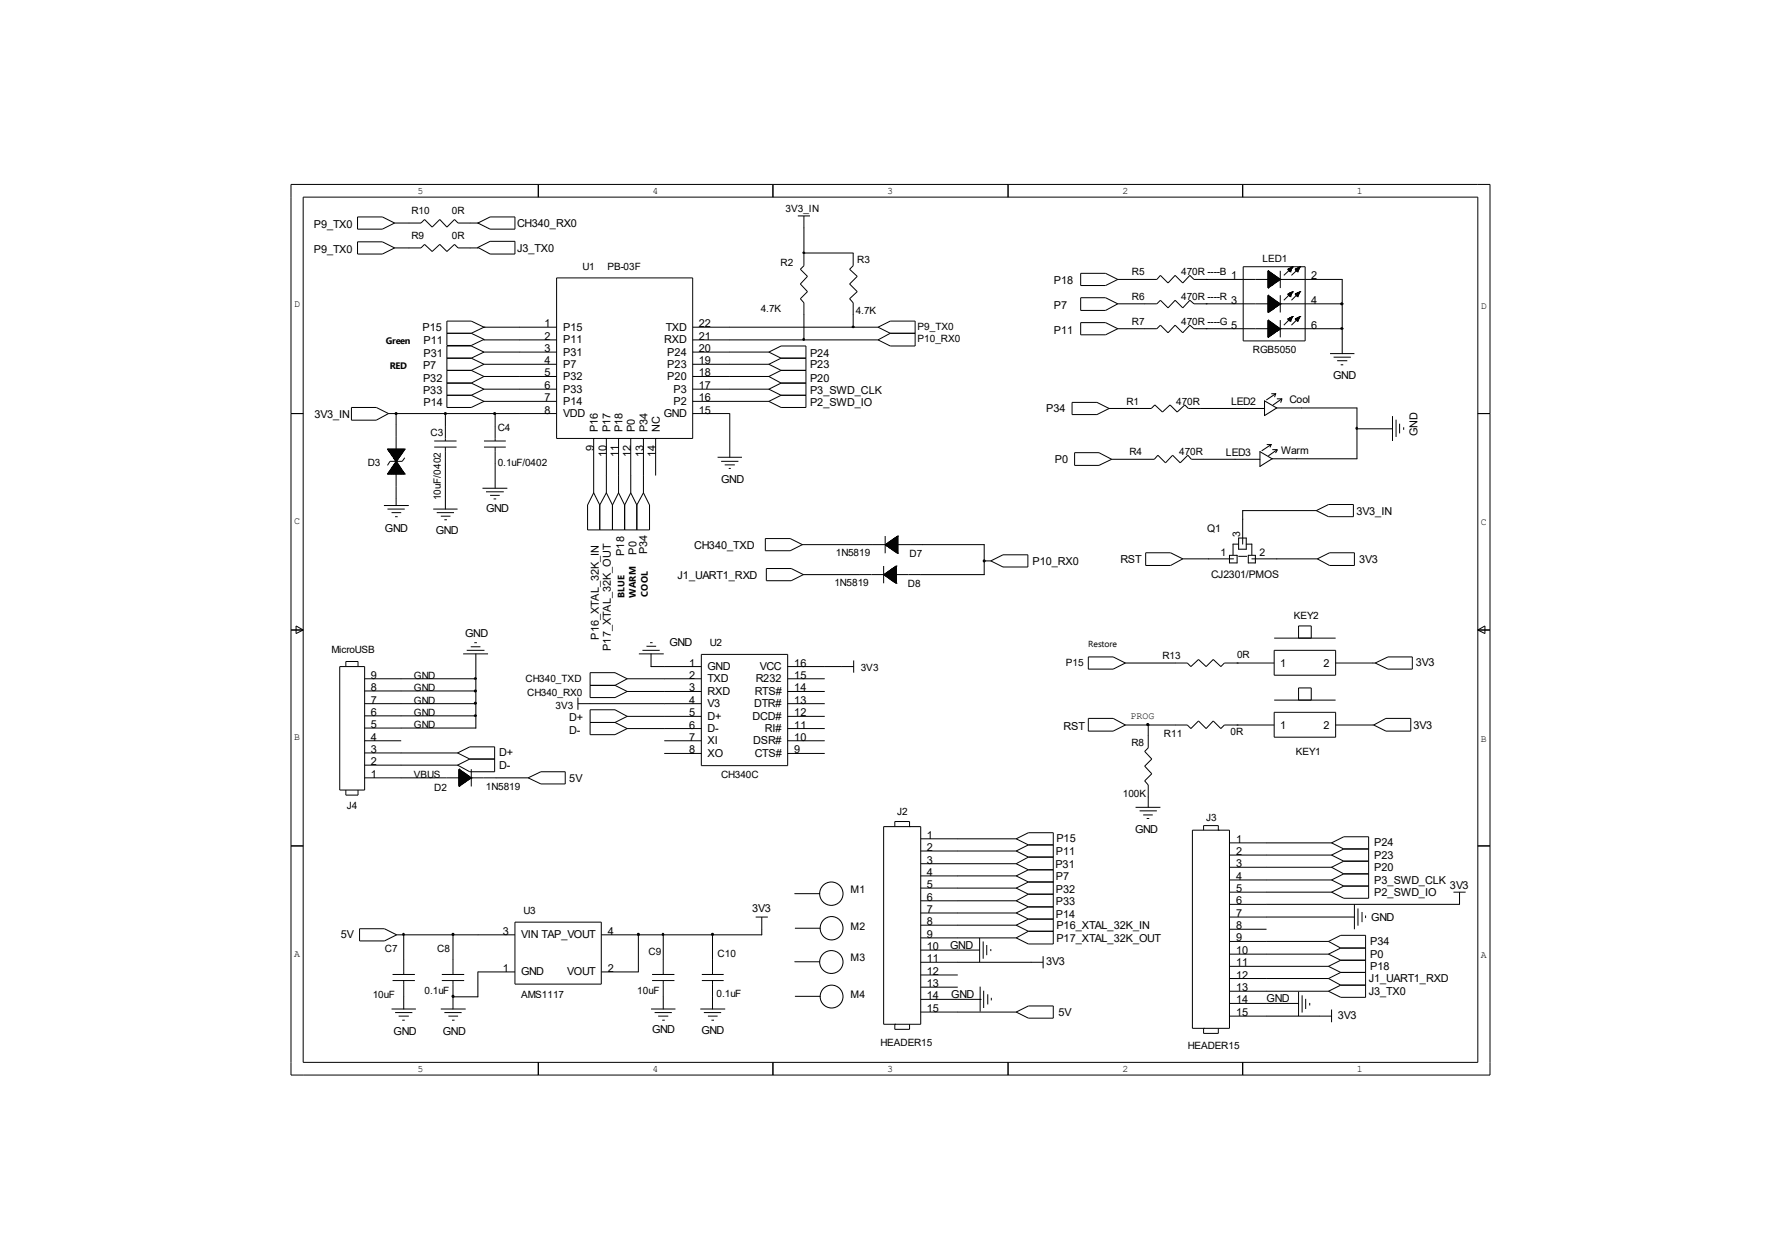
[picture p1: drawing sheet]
<svg xmlns="http://www.w3.org/2000/svg" width="297mm" height="210mm" viewBox="0 0 297 210" stroke-linecap="round" stroke-linejoin="round" font-family="sans-serif">
<g fill="none" stroke="#000" stroke-width=".17">
<path d="M48.5 30.7h199.9v148.5h-199.9zM50.5 32.9h195.9v144.1h-195.9zM59.6 36.2h4.2l2 1-2 1h-4.2zM65.8 37.2h4.4l.6-.6 1.3 1.2 1.2-1.2 1.2 1.2 1.3-1.2 .6 .6h3.3M79.7 37.2h.1M79.7 37.2l2-1h4.2v2h-4.2zM89.7 30.7v2.2M128.9 30.7v2.2M133 36h2M134 36v8.3l-.6 .6 1.2 1.2-1.2 1.2 1.2 1.3-1.2 1.2 .6 .7v6.1M168.1 30.7v2.2M207.2 30.7v2.2"/>
<path d="M59.6 40.3h4.2l2 1-2 1h-4.2zM74.5 55.5h4.1M74.5 59.7h4.1M78.6 55.5l2.1 1.1M78.6 59.7l2.1 1M79.7 41.2v.1h-3.3l-.6-.6-1.3 1.2-1.2-1.2-1.2 1.2-1.3-1.2-.6 .6h-4.4M79.7 41.2l2-1h4.2v2.1h-4.2zM80.7 54.5h.1M80.7 54.5h12.1M80.7 56.6h12.1M80.7 58.7h12.1M80.7 54.5l-2.1-1h-4.1v4.1h4.1l2.1-1"/>
<path d="M80.7 58.7l-2.1-1h-4.1v10.2h4.1l2.1-1M80.7 54.5l-2.1 1M80.7 58.7l-2.1 1M92.8 46.3h22.7v26.8h-22.7zM128.2 58.7l2-1h4.2v10.2h-4.2l-2-1M128.2 58.7l2 1M128.2 58.7h-12.7M130.2 59.7h4.2M130.2 59.7l-2 1M134 42.2h.1M134 42.2h8.2v2.1l-.6 .6 1.3 1.2-1.3 1.2 1.3 1.3-1.3 1.2 .6 .7v4M146.4 54.5h-30.9"/>
<path d="M146.4 56.6h-30.9M146.4 54.5l2-1h4.2v4.2h-4.2l-2-1.1M146.4 54.5l2 1M148.4 55.5h4.2M148.4 55.5l-2 1.1M180.2 45.6h4.1l2.1 1-2.1 1h-4.1zM180.2 49.6h4.1l2.1 1-2.1 1.1h-4.1zM180.2 53.8h4.1l2.1 1-2.1 1h-4.1zM186.4 54.8h6.5l.6-.6 1.2 1.3 1.2-1.3 1.3 1.3 1.2-1.3 .7 .6h24.7M186.4 46.6h6.5l.6-.7 1.2 1.3 1.2-1.3 1.3 1.3 1.2-1.3 .7 .7h24.7v12.3M186.4 50.6h6.5l.6-.6 1.2 1.3 1.2-1.3 1.3 1.3 1.2-1.3 .7 .6h24.7M201.1 54.8h.1"/>
<path d="M201.1 50.6h.1M201.1 46.6h.1M207.3 44.4h10.3v12.4h-10.3zM211.4 48h.1M211.4 45.1h.1M211.4 52.1h.1M211.4 49.3h.1M211.4 49.2h.1M211.4 56.2h.1M211.4 53.4h.1M211.4 53.3h.1M211.4 45.8h1v1.4"/>
<path d="M211.4 50h1v1.4M211.4 54h1v1.5h-1M211.4 46.3h1.7v.5M211.4 54.5h1.7v.5M211.4 45.3h.3v2.5M211.4 45.2h.2v2.6M211.4 45.1v2.9M211.4 49.2v2.9M211.4 53.3v2.9M211.4 45.1l2 1.5M211.4 47.8h.3M211.4 47.7h.5"/>
<path d="M211.4 47.5h.9M211.4 45.7h.9v1.7h-.9M211.4 47.3h1M211.4 45.9h1.1v1.3h-1.1M211.4 47.2h1.2M211.4 47.1h1.4M211.4 47h1.5M211.4 46.9h1.6M211.4 46.8h1.8M211.4 46.7h1.9M211.4 46.7h2M211.4 46.5h2v.2"/>
<path d="M211.4 46.4h1.9v.3M211.4 46.2h1.6v.6M211.4 46.1h1.5v.8M211.4 46.1h1.4v.9M211.4 46h1.3v1.1M211.4 45.6h.8v1.9M211.4 45.6h.7v1.9M211.4 45.5h.5v2.1M211.4 45.4h.4v2.3M211.4 49.3h.1v2.7M211.4 53.4h.1v2.7M211.4 49.4h.2v2.6"/>
<path d="M211.4 53.5h.3v2.5M211.4 49.4h.4v2.4M211.4 49.5h.4v2.3M211.4 53.6h.4v2.4h-.4M211.4 53.7h.5v2.2M211.4 49.6h.6v2.1h-.6M211.4 53.8h.6v2M211.4 49.7h.7v1.9M211.4 53.8h.8v1.9M211.4 49.8h.9v1.8h-.9M211.4 53.9h.9v1.7M211.4 50h1.1v1.3"/>
<path d="M211.4 54.1h1.1v1.4M211.4 54.2h1.2v1.2M211.4 50.1h1.3v1.1M211.4 54.3h1.3v1M211.4 50.2h1.4v.9M211.4 54.4h1.5v.8M211.4 50.3h1.5v.8M211.4 50.4h1.6v.6M211.4 50.5h1.8v.3M211.4 54.6h1.8v.3M211.4 50.5h2v.2M211.4 54.7h2v.2"/>
<path d="M211.4 49.2l2 1.4M211.4 52h.3M211.4 51.9h.4M211.4 51.8h.5M211.4 51.6h.8M211.4 51.5h1M211.4 51.4h1.1M211.4 51.3h1.2M211.4 51.2h1.4M211.4 51.1h1.5M211.4 51.1h1.6M211.4 51h1.7"/>
<path d="M211.4 50.9h1.9M211.4 50.8h2M211.4 50.7h2M211.4 49.9h.9M211.4 53.3l2 1.5M211.4 56h.4M211.4 55.9h.6M211.4 55.8h.7M211.4 55.7h.9M211.4 55.6h.9M211.4 55.5h1.2M211.4 55.4h1.3"/>
<path d="M211.4 55.3h1.4M211.4 55.2h1.6M211.4 55.1h1.6M211.4 55h1.9M211.4 54.9h2M211.5 45.2v2.7h-.1M211.6 53.5v2.6h-.2M211.7 49.4v2.5M211.8 45.4v2.4h-.4M211.8 53.6v2.4M211.9 49.6v2.1M212 45.6v2h-.6"/>
<path d="M212.1 53.8v1.9M212.2 49.8v1.8M212.3 45.8v1.4M212.3 50v1.4M212.3 54v1.5M212.6 46v1.1M212.6 50.1v1.1M212.8 54.4v.8M212.9 46.1v.9M212.9 50.3v.8M213 54.5v.5M213.1 50.5v.4"/>
<path d="M213.2 46.4v.3M213.3 50.5v.3M213.3 54.7v.2M213.4 54.8h.1M213.4 46.6h.1M213.4 50.6h.1M213.4 45.1v2.9M213.4 49.2v2.9M213.4 53.3v2.9M213.4 46.6l-2 1.4M213.4 50.6l-2 1.5M213.4 54.8l-2 1.4"/>
<path d="M214.7 44.9h.1M214.7 49h.1M214.7 53.2h.1M214.7 44.9l.4 .4M214.7 44.9h.7M214.7 49v.1M214.7 49l.4 .4M214.7 49h.7M214.7 53.2l.4 .3M214.7 53.2h.6M214.8 53.1v.2M214.9 49.2h.3"/>
<path d="M214.9 53.3h.3M215 48.9v.5M215 53v.5M215.1 44.7v.6M215.1 49.4h.1M215.1 45.3h.1M215.1 53.5h.1M215.1 44.6v.7M215.1 48.8v.6M215.1 52.9v.6M215.2 48.8v.5h-.2M215.2 52.8v.6h-.2"/>
<path d="M215.3 44.7l-1.3 1.2M215.3 44.5v.5h-.6v-.1M215.3 48.7v.4h-.5M215.3 48.8l-1.3 1.2M215.3 52.9l-1.3 1.3M215.4 52.7v.4h-.7v.2M215.4 48.9h-.5v.4M215.4 53h-.5v.4M215.5 44.5h.1M215.5 44.4h.1M215.5 48.7h.1M215.5 48.6h.1"/>
<path d="M215.5 52.7h.1M215.5 44.4l-.8 .5M215.5 44.4l-.4 .9M215.5 44.7h-.5v.5h.2M215.5 44.4v.2h-.3v.5h-.3v-.3M215.5 44.5l-.1 .3h-.6v.2h.5M215.5 48.7l-.1 .2h-.6v.3M215.5 48.6v.2h-.4v.6M215.5 52.7v.2h-.4v.6M215.5 52.8h-.2v.5h-.5M215.5 48.6l-.8 .4M215.5 48.6l-.4 .8"/>
<path d="M215.5 52.7l-.8 .5M215.5 52.7l-.4 .8M215.9 44.9h.1M215.9 49h.1M215.9 53.2h.1M215.9 44.9l.4 .4M215.9 49l.4 .4M215.9 53.1h.7M215.9 53.2l.4 .3M216 45h.6M216 44.9v.1M216 49v.1h.5"/>
<path d="M216 53.1v.2h.5M216.2 45.1h.3M216.2 44.8v.4M216.3 45.3h.1M216.3 49.4h.1M216.3 53.5h.1M216.3 44.7v.6M216.4 48.8v.6h-.2v-.5M216.4 52.9v.6h-.2v-.5M216.5 44.6v.4h-.4M216.5 48.8v.4h-.4v-.3h.5M216.6 44.7l-1.3 1.2"/>
<path d="M216.6 52.8v.4h-.7M216.6 48.8l-1.3 1.2M216.6 52.9l-1.3 1.3M216.7 44.8h-.6v.3M216.7 44.5v.2h-.5v.6M216.7 48.7v.2h-.5v.4h.2M216.7 52.9h-.4v.6M216.7 44.4h.1M216.7 48.6h.1M216.7 52.7h.1M216.7 52.7l-.2 .1v.5h-.4v-.2M216.7 44.6h-.3v.6h-.2"/>
<path d="M216.7 44.4l-.1 .1v.4h-.7M216.7 44.4l-.8 .5M216.7 44.4l-.4 .9M216.7 52.7v.3h-.5v.4h.2M216.7 48.8h-.4v.6M216.7 48.6l-.1 .1v.3h-.7M216.7 48.6l-.8 .4M216.7 48.6l-.4 .8M216.7 52.7l-.8 .5M216.7 52.7l-.4 .8M221.7 58.9h4.1M222.3 59.5h2.9"/>
<path d="M223.8 50.6h.1M223.8 54.8h.1M48.5 68.9h2M58.6 67.9h4.1l2.1 1-2.1 1.1h-4.1zM64.6 74.8h.1M64.6 79h.1M64.6 74.8l1.4 2.1M64.6 74.8h2.9M64.6 79h2.9M64.7 74.8v.2h2.7v-.2M64.7 78.8v.2M64.7 78.9h2.8v.1"/>
<path d="M64.8 68.9h28M64.8 74.8v.3h2.6M64.8 78.7v.3M64.8 78.8h2.6v.2M64.9 74.8v.5h2.4M64.9 78.6v.4M64.9 78.7h2.4v.3M64.9 78.7h2.4M64.9 74.8v.6h2.3M64.9 78.5v.5M64.9 78.6h2.3v.4M65 74.8v.6h2.1"/>
<path d="M65 78.5h2.1M65.1 74.8v.8h2v-.8M65.1 75.5h2M65.1 78.2v.8M65.1 78.3h2v.7M65.2 74.8v.9h1.7M65.2 78.2h1.8v.8M65.3 74.8v1.1h1.6M65.3 79v-.9h1.6v.9M65.4 74.8v1.2h1.3v-1.2M65.4 75.9h1.4M65.4 77.8v1.2"/>
<path d="M65.4 78h1.4M65.4 77.9h1.3M65.4 74.8v1.3M65.4 79v-1.2h1.3v1.2M65.5 74.8v1.4h1.1M65.5 77.6v1.4M65.5 77.7h1.1M65.6 74.8v1.6h.9v-1.6M65.6 77.5v1.5M65.6 77.6h.9v1.4M65.6 77.6h.9M65.7 76.5h.8"/>
<path d="M65.7 74.8v1.7M65.7 77.5h.8M65.8 74.8v1.8h.5v-1.8M65.8 77.2v1.8M65.8 77.3h.6v1.7M65.9 76.7h.4M65.9 74.8v2M65.9 77.2h.4M66 76.8h.2M66 74.8v2.1M66 68.9v15.3M66 76.9h.1"/>
<path d="M66 77h.1M66 76.9l1.5 2.1M66 76.9l-1.4 2.1M66.1 77h-.1v2M66.1 74.8v4.2M66.2 77.1h-.3v1.9M66.2 74.8v1.9M66.2 77v2M66.3 77.1v1.9M66.4 74.8v1.7h-.6M66.4 77.4h-.7v1.6M66.5 77.4v1.6"/>
<path d="M66.5 74.8v1.5h-.9M66.6 74.8v1.3h-1.1M66.6 77.6v1.4M66.8 74.8v1.1M66.8 77.9v1.1M66.9 74.8v1h-1.6M66.9 78.1h-1.7v.9M67 74.8v.8M67.1 78.4h-2.1v.6M67.1 74.8v.6M67.1 78.4v.6M67.2 74.8v.5"/>
<path d="M67.3 74.8v.4h-2.5M67.5 74.8h.1M67.5 79h.1M67.5 76.3l-.4 .6h-2.1l-.4 .7M67.5 74.8l-1.5 2.1M67.5 74.8v.1h-2.9M72.4 74.5h3.7M72.4 73.5h3.7M74.3 68.9v4.6M74.3 74.5v10.3M74.5 61.7h4.1M74.5 63.8h4.1"/>
<path d="M74.5 65.9h4.1M78.6 61.7l2.1 1M78.6 63.8l2.1 1.1M78.6 65.9l2.1 1M80.7 60.7h12.1M80.7 62.7h12.1M80.7 64.9h12.1M80.7 66.9h12.1M80.7 74.5h3.6M80.7 73.5h3.6M80.7 60.7l-2.1 1M80.7 62.7l-2.1 1.1"/>
<path d="M80.7 64.9l-2.1 1M82.5 68.9v4.6M82.5 74.5v6.9M99 73.1v9M101.1 73.1v9M103.1 73.1v9M105.2 73.1v9M107.3 73.1v9M109.3 73.1v6.1M115.5 68.9h6.2v7.3M119.6 76.2h4.1M120.2 76.9h2.9"/>
<path d="M120.8 77.5h1.7M121.5 78.1h.3M128.2 64.9l2 1M128.2 62.7l2 1.1M128.2 60.7l2 1M128.2 60.7h-12.7M128.2 62.7h-12.7M128.2 64.9h-12.7M128.2 66.9h-12.7M130.2 61.7h4.2M130.2 63.8h4.2M130.2 65.9h4.2"/>
<path d="M130.2 65.9l-2 1M130.2 63.8l-2 1.1M130.2 61.7l-2 1M178.7 67.1h4.2l2 1-2 1h-4.2zM179.2 75.4h4l2.1 1.1-2.1 1.1h-4zM184.9 68.1h7l.6-.6 1.3 1.2 1.3-1.2 1.2 1.2 1.2-1.2 .6 .6h12.7M185.3 76.5h7.1l.6-.6 1.3 1.2 1.2-1.2 1.3 1.2 1.2-1.2 .6 .6h11.5M210.1 75.3l2 1.2-2 1.2zM210.8 66.8l2.1 1.2-2.1 1.3zM211.2 74.1h.7M211.9 74.1l-1.5 1M211.9 74.1l-.1 .4"/>
<path d="M212 65.6h.7M212.2 74.9h.7M212.7 65.6l-1.5 1M212.7 65.6l-.2 .5M212.9 68h13.3v8.5h-14.1M212.9 66.5h.8l-1.4 1M212.9 74.9l-1.4 1M212.9 75l-.2 .4M213.7 66.5l-.2 .6M222.9 60.1h1.7M223.5 60.8h.4M226.2 71.5h6"/>
<path d="M232.2 69.3v4.2M232.7 69.9v2.9M233.3 70.6v1.6M234 71.2v.4M246.4 68.9h2M64 84.2h4.2M64.6 84.8h2.9M65.3 85.4h1.6M65.9 86.1h.4M72.2 84.8h4.1M72.8 85.4h2.9M73.5 86h1.6"/>
<path d="M74.1 86.6h.4M80.4 81.4h4.2M81 82h3M81.7 82.5h1.6M82.3 83.1h.4M99 82.1l-1 2.1v4.1h10.3v-4.1l-1-2.1M99 82.1l1 2.1M100 84.2v4.1M101.1 82.1l-1.1 2.1M101.1 82.1l1 2.1M102.1 84.2v4.1M103.1 82.1l-1 2.1"/>
<path d="M103.1 82.1l1 2.1M104.1 84.2v4.1M105.2 82.1l1 2.1M105.2 82.1l-1.1 2.1M106.2 84.2v4.1M107.3 82.1l-1.1 2.1M127.6 89.7h4.1l2.1 1.1-2.1 1h-4.1zM127.8 94.7h4.1l2 1.1-2 1h-4.1zM133.8 90.8h30.3v5h-30.2M147.3 95.8h.1M147.3 94.3v2.9M147.3 95.8l2.1 1.4"/>
<path d="M147.4 95.8h.1M147.4 95.7v.1h2M147.5 95.9h1.9M147.6 90.8h.1M147.6 89.3v2.9M147.6 90.8l2.1 1.4M147.6 90.8h2.1M147.7 90.9h2M147.7 90.7v.1M147.7 95.5v.5h1.7M147.7 96.1h1.7M147.9 90.5v.5"/>
<path d="M147.9 95.3v.9h1.5M148 91.1h1.7M148 95.2v1.1h1.4M148 95.3h1.4M148.2 91.2h1.5M148.3 90.3v1M148.3 95.1v1.3h1.1M148.3 90.2v1.2h1.4M148.3 90.3h1.4M148.3 95v1.5h1.1M148.3 95.1h1.1M148.4 96.6h1"/>
<path d="M148.5 90.1v1.3h1.2M148.5 94.9v1.7M148.6 90v1.5h1.1M148.6 90.1h1.1M148.6 94.8v1.9h.8M148.6 94.9h.8M148.7 91.6h1M148.7 94.7v2.1h.7M148.7 94.8h.7M148.8 89.8v1.9h.9M148.8 94.7v2.2h.6M148.9 89.7v2.1h.8"/>
<path d="M148.9 89.8h.8M148.9 94.6v2.3h.5M148.9 94.7h.5M149.1 89.7v2.2h.6M149.2 89.6v2.3h.5M149.2 94.5v2.5M149.2 89.7h.5M149.3 94.4v2.7h.1M149.4 94.4h.1M149.4 97.2h.1M149.4 94.3h.1M149.4 95.6h-1.8v.3"/>
<path d="M149.4 89.5v2.6h.3M149.4 95.5h-1.7v.5M149.4 95.4h-1.6v.7M149.4 95.2h-1.3v1.1M149.4 95.2h-1.2v1.2h1.2M149.4 95h-1v1.5M149.4 94.7h-.6v2.1M149.4 94.6h-.4v2.3M149.4 94.5h-.3v2.5h.3M149.4 94.3v2.9M149.4 94.3l-2.1 1.5M149.4 95.7h-1.9v.1"/>
<path d="M149.5 89.4v2.7M149.6 89.4h.1M149.7 92.2h.1M149.7 89.3h.1M149.7 89.3v2.9M149.7 89.3l-2.1 1.5M149.7 89.3h-.1v2.9h.1M149.7 89.5h-.3v2.5h.3M149.7 90.3h-1.5v1h1.5M149.7 90.6h-1.9v.4h1.9M149.7 90.7h-2v.2M149.7 90.5h-1.7v.5"/>
<path d="M149.7 90.4h-1.6v.7M149.7 90.2h-1.3v1.2M149.7 90h-1v1.5M149.7 89.9h-.9v1.7M149.7 89.7h-.7v2.1M149.7 89.6h-.4v2.3M164.1 93.5h1.1M165.2 93.5l2-1h4.2v2h-4.2zM191 92.1h4.2l2 1-2 1.1h-4.2zM197.2 93.1h8.5M205 92.5h1.2v1.3h-1.2zM206.5 89.7h1.3v1.8h-1.3z"/>
<path d="M206.5 90.7h-.9v1.8M206.5 92.7h1.4M207.8 90.7h.9v1.8M208.1 92.5h1.2v1.3h-1.2zM208.7 93.1h10.9M219.5 85.1h-12.3v5.6M219.5 85.1l2-1h4.1v2h-4.1zM219.6 93.1l2.1-1h4.1v2.1h-4.1zM48.5 105h2M49.4 104.3l1.1 .7-1.1 .6zM56.6 111.1h4.2v20.6h-4.2zM57.7 111.1v-.9h2v.9"/>
<path d="M77.2 109h4.2M77.8 108.4h3M78.5 107.8h1.6M79.1 107.1h.4M79.3 113.1h-18.5M79.3 117.3h-18.5M79.3 109v12.3h-18.5M79.3 119.3h-18.5M79.3 115.1h-18.5M96.4 117.3h20.5M96.4 116.2v2.1M98.4 114.2h4.1"/>
<path d="M102.5 114.2l2.1 1M104.6 113.1h12.3M104.6 115.2h12.3M104.6 119.4h12.3M104.6 113.1l-2.1-1h-4.1v4.1h4.1l2.1-1M104.6 119.4l-2.1-1.1h-4.1v4.1h4.1l2.1-1M104.6 113.1l-2.1 1.1M104.6 119.4l-2.1 1M106.5 109h4.2M107.1 108.4h2.9M107.8 107.7h1.6M108.4 107.1h.4"/>
<path d="M108.5 109v2.1h8.4M116.9 109.1h14.4v18.5h-14.4zM131.3 111.1h11M131.3 113.1h6.2M131.3 115.2h6.2M131.3 117.3h6.2M131.3 119.4h6.2M142.3 110.1v2M181.4 109.5h4.2l2 1-2 1h-4.2zM181.4 119.7h4.2l2 1.1-2 1h-4.2zM187.6 110.5h10.4l.5 .6 1.3-1.2 1.3 1.2 1.2-1.2 1.2 1.2 .6-.6h8.3M206.2 110.5h.1"/>
<path d="M212.4 108.4h10.3v4.1h-10.3zM212.4 118.7h10.3v4.2h-10.3zM212.4 106.3h10.3M212.4 116.7h10.3M216.5 106.3v-2h2.1v2M216.5 116.7v-2.1h2.1v2.1M229.3 110.5l2.1-1h4.1v2h-4.1zM229.3 110.5h-6.6M246.4 105h2M246.4 105l1.2-.7v1.3zM57.7 131.7v.8h2v-.8M60.8 123.4h6.1"/>
<path d="M76.3 127.5h-15.5M76.3 125.5h-15.5M76.3 125.5l2-1h4.2v4.1h-4.2l-2-1.1M76.3 125.5l2 1M76.5 131.1h.1M76.5 131h.1M76.5 128.3h.1M76.5 128.2h.1M76.5 128.2v2.9M76.5 128.2l2.1 1.4M76.5 130.8h.4M76.5 128.5h.5v2.2h-.5"/>
<path d="M76.5 130.6h.6M76.5 128.6h.7v2h-.7M76.5 130.5h.9M76.5 130.4h1M76.5 128.9h1.1v1.4h-1.1M76.5 130.2h1.2M76.5 129h1.3v1.1h-1.3M76.5 129.2h1.5v.8h-1.5M76.5 130h1.6M76.5 129.4h1.7v.5h-1.7M76.5 129.8h1.9M76.5 129.7h2"/>
<path d="M76.5 129.5h2v.1M76.5 129.5h1.8v.3M76.5 129.3h1.6v.6M76.5 129.1h1.4v.9M76.5 128.9h1.1v1.4M76.5 128.8h.9v1.6M76.5 128.7h.7M76.5 128.4h.4v2.3M76.5 128.4h.3v2.4M76.5 128.3h.1v2.6M76.7 128.4v2.5h-.2M77 128.6v2"/>
<path d="M77.1 128.6v2M77.3 128.8v1.7M77.5 128.9v1.4M77.7 129v1.1M78.1 129.3v.7M78.3 126.5h4.2M78.3 126.5l-2 1M78.4 129.5v.2M78.5 129.6h.1M78.6 129.6h.1M78.6 128.2v2.9M78.6 129.6l-2.1 1.5"/>
<path d="M88.1 129.6h-27.3M88.1 129.6l2.1-1h4v2h-4zM98.4 120.4h4.1M102.5 120.4l2.1 1M104.6 121.4h12.3M110.7 123.4h6.2M110.7 125.6h6.2M131.3 121.4h6.2M131.3 123.4h6.2M131.3 125.6h6.2M147.3 137.8h6.2v32.9h-6.2zM149.2 137.8v-.9h2.4v.9"/>
<path d="M151.6 137.8h.1M169.4 139.8h-15.9M169.4 139.8l2-1h4.2v18.5h-4.2l-2-1M169.4 139.8l2 1M187.6 120.8h10.4l.5 .6 1.3-1.3 1.3 1.3 1.2-1.3 1.2 1.3 .6-.6h8.3M189.3 134.5h4.2M190 135.1h2.9M190.6 135.8h1.6M191.2 136.4h.4M191.4 120.8h.1M191.4 120.8v3.8l-.6 .6 1.2 1.3-1.2 1.2 1.2 1.2-1.2 1.2 .6 .7v3.7M198.8 138.3h6.2v33.1h-6.2z"/>
<path d="M200.7 138.3v-.7h2.4v.7M203.1 138.3h.1M206.2 120.8h.1M229 120.8h-6.3M229 120.8l2.1-1.1h4.1v2.1h-4.1zM48.5 141h2M59.9 154.8h4.2l2 1-2 1h-4.2zM66.1 155.8h19.8M67.3 155.8v6.6M75.5 155.8v6.6M85.9 153.7h14.3v10.3h-14.3zM106.4 155.8h.1"/>
<path d="M106.4 155.8v6.2h-6.2M110.6 155.8v6.6M118.8 155.8v6.6M126 152.8h2M127 152.8v3h-26.8M132.5 148.9h4.2M132.6 154.7h4.1M163.3 158.3h-9.8M163.3 156.3v4.1M163.9 156.9v2.9M164.5 157.5v1.7M165.2 158.2v.3"/>
<path d="M169.4 141.8h-15.9M169.4 143.9h-15.9M169.4 146h-15.9M169.4 148h-15.9M169.4 150.1h-15.9M169.4 152.1h-15.9M169.4 154.2h-15.9M169.4 156.3h-15.9M169.4 141.8l2 1M169.4 143.9l2 1M169.4 146l2 1M169.4 148l2 1"/>
<path d="M169.4 150.1l2 1M169.4 152.1l2 1.1M169.4 154.2l2 1M171.4 140.8l-2 1M171.4 140.8h4.2M171.4 142.8h4.2M171.4 142.8l-2 1.1M171.4 144.9h4.2M171.4 144.9l-2 1.1M171.4 147h4.2M171.4 147l-2 1M171.4 149h4.2"/>
<path d="M171.4 149l-2 1.1M171.4 151.1h4.2M171.4 151.1l-2 1M171.4 153.2h4.2M171.4 153.2l-2 1M171.4 155.2h4.2M171.4 155.2l-2 1.1M173.9 159.3v2.1M205 154.9h6.2M221.5 156.9h-16.5M221.5 159h-16.5M221.5 156.9l2-1h4.2v10.3h-4.2l-2-1"/>
<path d="M221.5 159l2 1M221.5 156.9l2 1.1M222 140.5h-17M222 142.5h-17M222 144.5h-17M222 146.6h-17M222 148.7h-17M222 140.5l2-1.1h4.2v10.3h-4.2l-2-1M222 146.6l2 1.1M222 144.5l2 1.1M222 142.5l2 1M222 140.5l2 1"/>
<path d="M223.5 158l-2 1M223.5 158h4.2M224 147.7l-2 1M224 147.7h4.2M224 145.6l-2 1M224 145.6h4.2M224 143.5l-2 1M224 143.5h4.2M224 141.5l-2 1M224 141.5h4.2M225.8 152.8h-20.8M225.8 150.7v4.2"/>
<path d="M226.4 151.4v2.9M227.1 152v1.7M227.7 152.6v.4M242.3 148.7h2M243.3 148.7v2h-38.3M246.4 141h2M65.3 168.1h4M65.4 163.4h3.8M65.4 162.4h3.8M65.9 168.7h2.8M66.5 169.3h1.7M67.1 170h.4"/>
<path d="M67.3 163.4v4.7M73.5 168.1h4.1M73.7 163.4h3.7M73.7 162.4h3.7M74.1 168.7h2.9M74.8 169.3h1.6M75.4 170h.4M75.5 166.1h.1M75.5 163.4v4.7M85.9 162h-6.2v4.1h-4.2M89.7 177v2.2M108.5 168.1h4.1"/>
<path d="M108.7 163.4h3.7M108.7 162.4h3.7M109.1 168.7h2.9M109.7 169.3h1.7M110.4 170h.4M110.6 163.4v4.7M116.8 168.1h4.1M117 163.4h3.6M117 162.4h3.6M117.3 168.7h2.9M118 169.3h1.6M118.6 170h.4"/>
<path d="M118.8 163.4v4.7M128.9 177v2.2M132.5 160.3h4.2M132.6 166h4.1M149.2 170.7h.1M149.2 170.7v.8h2.4v-.8M153.5 160.4h20.4M153.5 162.5h6.2M153.5 164.5h6.2M163.4 166.5h.1M163.4 166.5h-9.9M163.4 164.4v4.2"/>
<path d="M164 165.1v2.9M164.7 165.7v1.7M165.3 166.3v.4M168.1 177v2.2M169.4 168.7h-15.9M169.4 168.7l2-1.1h4.2v2.1h-4.2zM200.7 171.4h.1M200.7 171.4v.8h2.4v-.8M205 169.3h17M207.2 177v2.2M216.5 167.2h-11.5M216.5 165.3v4"/>
<path d="M217.1 165.9v2.8M217.7 166.5v1.6M218.4 167.1v.5M221.5 161h-16.5M221.5 163.1h-16.5M221.5 165.2h-16.5M221.5 163.1l2 1.1M221.5 161l2 1.1M222 168.2v2.1M223.5 164.2l-2 1M223.5 164.2h4.2M223.5 162.1l-2 1"/>
<path d="M223.5 162.1h4.2M223.5 160l-2 1M223.5 160h4.2"/>
<circle cx="138.6" cy="148.9" r="1.95"/>
<circle cx="138.6" cy="154.7" r="1.93"/>
<circle cx="138.6" cy="160.3" r="1.93"/>
<circle cx="138.6" cy="166.1" r="1.9"/>
</g>
<g fill="#000" stroke="#000" stroke-width=".17">
<path d="M133.9 56.4h.2l-.1 .3z" fill-rule="evenodd"/>
<path d="M142.1 54.4l.3 .1-.2 .1h-.1z" fill-rule="evenodd"/>
<path d="M223.6 54.6l.3 .1-.2 .2-.1-.1z" fill-rule="evenodd"/>
<path d="M226.1 71.3h.2l-.1 .2z" fill-rule="evenodd"/>
<path d="M79.1 113l.3 .1-.2 .1h-.1z" fill-rule="evenodd"/>
<path d="M79.1 119.2l.3 .1-.2 .1-.1-.1z" fill-rule="evenodd"/>
<path d="M67.2 155.6h.2l-.1 .3z" fill-rule="evenodd"/>
<path d="M110.4 155.6h.2l-.1 .3z" fill-rule="evenodd"/>
<circle cx="134" cy="42.1" r=".13"/>
<circle cx="223.7" cy="50.6" r=".17"/>
<circle cx="66" cy="68.9" r=".17"/>
<circle cx="74.3" cy="68.9" r=".17"/>
<circle cx="82.5" cy="68.9" r=".17"/>
<circle cx="164.1" cy="93.5" r=".17"/>
<circle cx="79.2" cy="117.2" r=".17"/>
<circle cx="79.2" cy="115.1" r=".17"/>
<circle cx="191.3" cy="120.7" r=".17"/>
<circle cx="75.5" cy="155.7" r=".17"/>
<circle cx="106.4" cy="155.7" r=".17"/>
<circle cx="118.8" cy="155.7" r=".17"/>
<circle cx="75.5" cy="166" r=".17"/>
</g>
<g font-size="1.8">
<text x="52.3" y="38">P9_TX0</text>
<text x="86.2" y="37.8">CH340_RX0</text>
<text x="86.2" y="42">J3_TX0</text>
<text x="52.3" y="42.2">P9_TX0</text>
<text x="175.7" y="47.4">P18</text>
<text x="205.2" y="46.6">1</text>
<text x="218.6" y="46.6">2</text>
<text x="175.7" y="51.6">P7</text>
<text x="205.2" y="50.6">3</text>
<text x="218.6" y="50.6">4</text>
<text x="70.4" y="55.1">P15</text>
<text x="70.6" y="57.4">P11</text>
<text x="70.6" y="59.4">P31</text>
<text x="90.8" y="54.5">1</text>
<text x="90.8" y="56.6">2</text>
<text x="90.8" y="58.7">3</text>
<text x="93.9" y="55.1">P15</text>
<text x="93.9" y="57.2">P11</text>
<text x="93.9" y="59.3">P31</text>
<text x="110.7" y="57.2">RXD</text>
<text x="111" y="55.1">TXD</text>
<text x="111.3" y="59.3">P24</text>
<text x="116.5" y="58.7">20</text>
<text x="116.5" y="56.6">21</text>
<text x="116.5" y="54.5">22</text>
<text x="135" y="59.5">P24</text>
<text x="175.7" y="55.7">P11</text>
<text x="205.2" y="54.8">5</text>
<text x="218.6" y="54.8">6</text>
<text x="70.5" y="61.5">P7</text>
<text x="70.5" y="63.6">P32</text>
<text x="70.5" y="65.7">P33</text>
<text x="90.8" y="60.7">4</text>
<text x="90.8" y="62.7">5</text>
<text x="90.8" y="64.8">6</text>
<text x="93.9" y="61.3">P7</text>
<text x="93.9" y="63.3">P32</text>
<text x="93.9" y="65.4">P33</text>
<text x="111.3" y="63.3">P20</text>
<text x="111.3" y="61.3">P23</text>
<text x="112.3" y="65.4">P3</text>
<text x="116.5" y="64.8">17</text>
<text x="116.5" y="62.7">18</text>
<text x="116.5" y="60.7">19</text>
<text x="135" y="65.7">P3_SWD_CLK</text>
<text x="135" y="63.6">P20</text>
<text x="135" y="61.4">P23</text>
<text x="222.3" y="63.2">GND</text>
<text x="52.4" y="69.7">3V3_IN</text>
<text x="70.6" y="67.6">P14</text>
<text x="90.8" y="66.9">7</text>
<text x="90.8" y="68.9">8</text>
<text x="93.9" y="67.5">P14</text>
<text x="93.9" y="69.5">VDD</text>
<text x="110.7" y="69.5">GND</text>
<text x="112.3" y="67.5">P2</text>
<text x="116.5" y="68.9">15</text>
<text x="116.5" y="66.9">16</text>
<text x="135" y="67.7">P2_SWD_IO</text>
<text x="174.4" y="68.7">P34</text>
<text x="99" y="75.1" transform="rotate(-90 99 75.1)">9</text>
<text x="99.7" y="72" transform="rotate(-90 99.7 72)">P16</text>
<text x="101.1" y="76.1" transform="rotate(-90 101.1 76.1)">10</text>
<text x="101.8" y="72" transform="rotate(-90 101.8 72)">P17</text>
<text x="103.1" y="76.1" transform="rotate(-90 103.1 76.1)">11</text>
<text x="103.8" y="72" transform="rotate(-90 103.8 72)">P18</text>
<text x="105.2" y="76.1" transform="rotate(-90 105.2 76.1)">12</text>
<text x="105.8" y="72" transform="rotate(-90 105.8 72)">P0</text>
<text x="107.3" y="76.1" transform="rotate(-90 107.3 76.1)">13</text>
<text x="108" y="72" transform="rotate(-90 108 72)">P34</text>
<text x="109.3" y="76.1" transform="rotate(-90 109.3 76.1)">14</text>
<text x="110" y="72" transform="rotate(-90 110 72)">NC</text>
<text x="175.9" y="77.1">P0</text>
<text x="236.3" y="72.7" transform="rotate(-90 236.3 72.7)">GND</text>
<text x="120.2" y="80.4">GND</text>
<text x="64.2" y="88.6">GND</text>
<text x="72.6" y="89.1">GND</text>
<text x="81" y="85.3">GND</text>
<text x="226.2" y="85.8">3V3_IN</text>
<text x="104.1" y="92.6" transform="rotate(-90 104.1 92.6)">P18</text>
<text x="106.1" y="92.5" transform="rotate(-90 106.1 92.5)">P0</text>
<text x="107.9" y="92.4" transform="rotate(-90 107.9 92.4)">P34</text>
<text x="115.7" y="91.4">CH340_TXD</text>
<text x="172.1" y="94.2">P10_RX0</text>
<text x="186.8" y="93.8">RST</text>
<text x="226.6" y="93.8">3V3</text>
<text x="112.9" y="96.5">J1_UART1_RXD</text>
<text x="77.6" y="106.2">GND</text>
<text x="99.8" y="106.6" transform="rotate(-90 99.8 106.6)">P16_XTAL_32K_IN</text>
<text x="111.6" y="107.6">GND</text>
<text x="61.8" y="113.1">9</text>
<text x="101.9" y="108.5" transform="rotate(-90 101.9 108.5)">P17_XTAL_32K_OUT</text>
<text x="114.9" y="111.1">1</text>
<text x="114.9" y="113.1">2</text>
<text x="117.9" y="111.7">GND</text>
<text x="117.9" y="113.7">TXD</text>
<text x="126" y="113.7">R232</text>
<text x="126.7" y="111.7">VCC</text>
<text x="132.4" y="113.1">15</text>
<text x="132.4" y="111.1">16</text>
<text x="213.5" y="111.1">1</text>
<text x="220.6" y="111.1">2</text>
<text x="236.1" y="111">3V3</text>
<text x="61.8" y="119.3">6</text>
<text x="61.8" y="117.3">7</text>
<text x="61.8" y="115.1">8</text>
<text x="114.9" y="115.2">3</text>
<text x="114.9" y="117.3">4</text>
<text x="114.9" y="119.4">5</text>
<text x="117.9" y="115.8">RXD</text>
<text x="117.9" y="117.9">V3</text>
<text x="117.9" y="120">D+</text>
<text x="125.5" y="120">DCD#</text>
<text x="125.7" y="117.9">DTR#</text>
<text x="125.8" y="115.8">RTS#</text>
<text x="132.4" y="119.4">12</text>
<text x="132.4" y="117.3">13</text>
<text x="132.4" y="115.2">14</text>
<text x="61.8" y="125.5">3</text>
<text x="61.8" y="123.4">4</text>
<text x="61.8" y="121.3">5</text>
<text x="94.9" y="120.1">D+</text>
<text x="94.9" y="122.3">D-</text>
<text x="114.9" y="121.4">6</text>
<text x="114.9" y="123.4">7</text>
<text x="114.9" y="125.6">8</text>
<text x="117.9" y="122">D-</text>
<text x="117.9" y="124">XI</text>
<text x="125.6" y="124">DSR#</text>
<text x="127.5" y="122">RI#</text>
<text x="132.4" y="125.6">9</text>
<text x="132.4" y="123.4">10</text>
<text x="132.4" y="121.4">11</text>
<text x="177.3" y="121.7">RST</text>
<text x="213.5" y="121.4">1</text>
<text x="220.6" y="121.4">2</text>
<text x="235.6" y="121.4">3V3</text>
<text x="61.8" y="129.6">1</text>
<text x="61.8" y="127.5">2</text>
<text x="83.2" y="126.1">D+</text>
<text x="83.2" y="128.2">D-</text>
<text x="94.9" y="130.3">5V</text>
<text x="117.9" y="126.2">XO</text>
<text x="125.8" y="126.2">CTS#</text>
<text x="154.5" y="139.8">1</text>
<text x="154.5" y="141.8">2</text>
<text x="154.5" y="143.9">3</text>
<text x="176" y="142.5">P11</text>
<text x="176.1" y="140.4">P15</text>
<text x="189.2" y="138.8">GND</text>
<text x="206.1" y="140.5">1</text>
<text x="206.1" y="142.5">2</text>
<text x="229.1" y="143.2">P23</text>
<text x="229.1" y="141.1">P24</text>
<text x="154.5" y="146">4</text>
<text x="154.5" y="148">5</text>
<text x="175.9" y="144.7">P31</text>
<text x="176" y="146.7">P7</text>
<text x="176" y="148.8">P32</text>
<text x="206.1" y="144.5">3</text>
<text x="206.1" y="146.6">4</text>
<text x="206.1" y="148.7">5</text>
<text x="229.1" y="149.4">P2_SWD_IO</text>
<text x="229.1" y="147.2">P3_SWD_CLK</text>
<text x="229.1" y="145.2">P20</text>
<text x="241.7" y="148.2">3V3</text>
<text x="83.8" y="155.8">3</text>
<text x="101.4" y="155.8">4</text>
<text x="125.4" y="152.1">3V3</text>
<text x="154.5" y="150.1">6</text>
<text x="154.5" y="152.1">7</text>
<text x="154.5" y="154.2">8</text>
<text x="176" y="150.8">P33</text>
<text x="176" y="152.9">P14</text>
<text x="176.1" y="154.9">P16_XTAL_32K_IN</text>
<text x="206.1" y="150.7">6</text>
<text x="206.1" y="152.8">7</text>
<text x="206.1" y="154.9">8</text>
<text x="228.6" y="153.4">GND</text>
<text x="56.8" y="156.4">5V</text>
<text x="83.8" y="162">1</text>
<text x="86.9" y="156.4">VIN TAP_VOUT</text>
<text x="101.4" y="162">2</text>
<text x="154.5" y="156.3">9</text>
<text x="154.5" y="158.3">10</text>
<text x="154.5" y="160.4">11</text>
<text x="158.4" y="158.1">GND</text>
<text x="174.4" y="160.9">3V3</text>
<text x="176.1" y="157.1">P17_XTAL_32K_OUT</text>
<text x="206.1" y="156.9">9</text>
<text x="206.1" y="159">10</text>
<text x="206.1" y="161">11</text>
<text x="228.4" y="161.6">P18</text>
<text x="228.4" y="159.6">P0</text>
<text x="228.4" y="157.5">P34</text>
<text x="86.9" y="162.6">GND</text>
<text x="94.6" y="162.6">VOUT</text>
<text x="154.5" y="162.5">12</text>
<text x="154.5" y="164.5">13</text>
<text x="154.5" y="166.5">14</text>
<text x="158.6" y="166.3">GND</text>
<text x="206.1" y="163.1">12</text>
<text x="206.1" y="165.2">13</text>
<text x="206.1" y="167.2">14</text>
<text x="211.2" y="167">GND</text>
<text x="228.2" y="165.8">J3_TX0</text>
<text x="228.2" y="163.7">J1_UART1_RXD</text>
<text x="65.6" y="172.5">GND</text>
<text x="73.8" y="172.5">GND</text>
<text x="108.7" y="172.1">GND</text>
<text x="116.9" y="172.3">GND</text>
<text x="154.5" y="168.7">15</text>
<text x="176.5" y="169.3">5V</text>
<text x="206.1" y="169.3">15</text>
<text x="223" y="169.8">3V3</text>
</g>
<g font-size="1.7">
<text x="68.6" y="35.6">R10</text>
<text x="75.4" y="35.6">0R</text>
<text x="131" y="35.3">3V3_IN</text>
<text x="68.6" y="39.8">R9</text>
<text x="75.4" y="39.8">0R</text>
<text x="97.1" y="45">U1</text>
<text x="101.3" y="45">PB-03F</text>
<text x="130.1" y="44.3">R2</text>
<text x="142.9" y="43.9">R3</text>
<text x="188.7" y="45.9">R5</text>
<text x="196.9" y="45.9">470R ----B</text>
<text x="210.5" y="43.7">LED1</text>
<text x="126.8" y="52.1">4.7K</text>
<text x="142.7" y="52.2">4.7K</text>
<text x="188.7" y="50">R6</text>
<text x="196.9" y="50">470R ----R</text>
<text x="153" y="55">P9_TX0</text>
<text x="153" y="57">P10_RX0</text>
<text x="188.7" y="54.2">R7</text>
<text x="196.9" y="54.2">470R ----G</text>
<text x="208.9" y="58.8">RGB5050</text>
<text x="83" y="71.9">C4</text>
<text x="187.8" y="67.5">R1</text>
<text x="196.1" y="67.5">470R</text>
<text x="205.2" y="67.6">LED2</text>
<text x="215" y="67.2">Cool</text>
<text x="61.3" y="77.6">D3</text>
<text x="71.8" y="72.6">C3</text>
<text x="83" y="77.6">0.1uF/0402</text>
<text x="188.3" y="75.9">R4</text>
<text x="196.6" y="75.9">470R</text>
<text x="204.4" y="76">LED3</text>
<text x="213.6" y="75.7">Warm</text>
<text x="73.5" y="83.4" transform="rotate(-90 73.5 83.4)">10uF/0402</text>
<text x="201.3" y="88.6">Q1</text>
<text x="206.8" y="89.5" transform="rotate(-90 206.8 89.5)">3</text>
<text x="139.4" y="92.7">1N5819</text>
<text x="151.6" y="92.9">D7</text>
<text x="203.5" y="92.7">1</text>
<text x="210" y="92.7">2</text>
<text x="139.1" y="97.7">1N5819</text>
<text x="151.4" y="97.9">D8</text>
<text x="201.9" y="96.3">CJ2301/PMOS</text>
<text x="118.4" y="107.6">U2</text>
<text x="215.7" y="103.2">KEY2</text>
<text x="55.3" y="108.9">MicroUSB</text>
<text x="69" y="113.1">GND</text>
<text x="87.6" y="113.6">CH340_TXD</text>
<text x="143.5" y="111.8">3V3</text>
<text x="177.7" y="111">P15</text>
<text x="193.8" y="109.9">R13</text>
<text x="206.2" y="109.7">0R</text>
<text x="69" y="115.2">GND</text>
<text x="69" y="117.3">GND</text>
<text x="69" y="119.3">GND</text>
<text x="87.9" y="115.9">CH340_RX0</text>
<text x="92.6" y="118.1">3V3</text>
<text x="69" y="121.3">GND</text>
<text x="188.6" y="124.3">R8</text>
<text x="194.1" y="122.8">R11</text>
<text x="205.1" y="122.5">0R</text>
<text x="216.1" y="125.8">KEY1</text>
<text x="69" y="129.6">VBUS</text>
<text x="72.4" y="131.7">D2</text>
<text x="81" y="131.6">1N5819</text>
<text x="120.2" y="129.7">CH340C</text>
<text x="57.8" y="134.8">J4</text>
<text x="149.6" y="135.8">J2</text>
<text x="187.2" y="132.8">100K</text>
<text x="201.1" y="136.7">J3</text>
<text x="141.8" y="148.8">M1</text>
<text x="87.3" y="152.2">U3</text>
<text x="141.8" y="154.9">M2</text>
<text x="64.2" y="158.7">C7</text>
<text x="72.9" y="158.7">C8</text>
<text x="108.1" y="159.1">C9</text>
<text x="119.6" y="159.5">C10</text>
<text x="141.8" y="160.1">M3</text>
<text x="62.1" y="166.3">10uF</text>
<text x="70.8" y="165.7">0.1uF</text>
<text x="86.9" y="166.3">AMS1117</text>
<text x="106.3" y="165.7">10uF</text>
<text x="119.5" y="166.1">0.1uF</text>
<text x="141.8" y="166.3">M4</text>
<text x="146.8" y="174.2">HEADER15</text>
<text x="198" y="174.8">HEADER15</text>
</g>
<g font-size="1.6">
<text x="69.6" y="32.3">5</text>
<text x="108.8" y="32.3">4</text>
<text x="147.9" y="32.3">3</text>
<text x="187.1" y="32.3">2</text>
<text x="226.2" y="32.3">1</text>
<text x="49" y="51.2">D</text>
<text x="246.9" y="51.5">D</text>
<text x="64.3" y="57.3">Green</text>
<text x="65" y="61.5">RED</text>
<text x="49" y="87.3">C</text>
<text x="246.9" y="87.5">C</text>
<text x="104.1" y="99.6" transform="rotate(-90 104.1 99.6)">BLUE</text>
<text x="106" y="99.6" transform="rotate(-90 106 99.6)">WARM</text>
<text x="108" y="99.4" transform="rotate(-90 108 99.4)">COOL</text>
<text x="188.5" y="119.9">PROG</text>
<text x="49" y="123.4">B</text>
<text x="246.9" y="123.6">B</text>
<text x="49" y="159.4">A</text>
<text x="246.9" y="159.7">A</text>
<text x="69.6" y="178.6">5</text>
<text x="108.8" y="178.6">4</text>
<text x="147.9" y="178.6">3</text>
<text x="187.1" y="178.6">2</text>
<text x="226.2" y="178.6">1</text>
</g>
<text font-size="1.5" x="181.4" y="107.8">Restore</text>
</svg>
